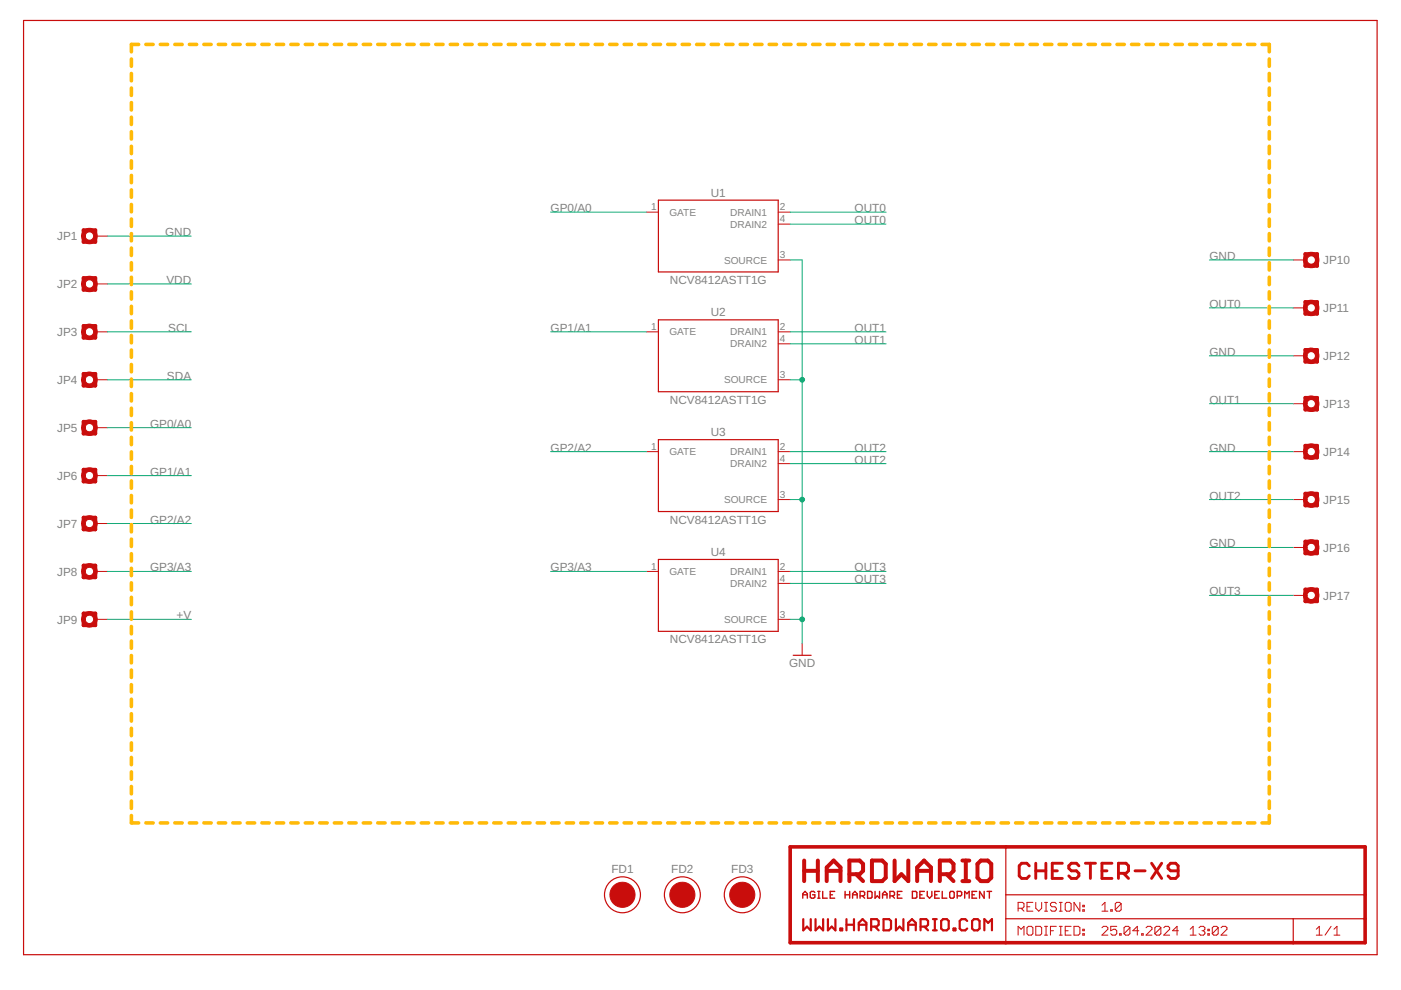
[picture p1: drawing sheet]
<svg xmlns="http://www.w3.org/2000/svg" width="297mm" height="210mm" viewBox="0 0 297 210" stroke-linecap="round" stroke-linejoin="round" font-family="sans-serif">
<g fill="none" stroke="#c90d0c" stroke-width=".61">
<path d="M218.2 183.6l-.5-.6h-1.1l-.5 .6v2.1l.5 .5h1.1l.5-.5M219.6 183v3.2M219.6 184.6h2.1M221.7 183v3.2M223.1 184.6h1.1M225.2 183h-2.1v3.2h2.1M228.7 183.6l-.5-.6h-1.1l-.5 .6v.5l.5 .5h1.1l.5 .6v.5l-.5 .5h-1.1l-.5-.5M230.1 183h2.2M231.2 183v3.2M233.6 184.6h1.1M235.8 183h-2.2v3.2h2.2M237.1 185.2h1.6l.6-.6v-1l-.6-.6h-1.6v3.2"/>
<path d="M238.2 185.2l1.1 1M240.6 184.6h2.2M244.2 183l2.1 3.2M246.3 183l-2.1 3.2M249.8 184.6h-1.6l-.6-.5v-.5l.6-.6h1.1l.5 .6v2.1l-.5 .5h-1.1l-.6-.5"/>
</g>
<g fill="none" stroke="#c90d0c" stroke-width=".21">
<path d="M20.2 50.1h2.6M137.1 45h2.5M165 55.1h2.5M165 45h2.5M165 47.5h2.5M274.2 55.1h2.5M20.2 60.2h2.6M20.2 70.4h2.6M137.1 70.4h2.5M165 70.4h2.5M165 72.9h2.5M274.2 75.4h2.5"/>
<path d="M274.2 65.3h2.5M20.2 90.7h2.6M20.2 80.5h2.6M137.1 95.8h2.5M165 80.5h2.5M165 95.8h2.5M165 98.3h2.5M274.2 95.8h2.5M274.2 85.6h2.5M20.2 100.8h2.6M20.2 111h2.6M165 105.9h2.5"/>
<path d="M274.2 116.1h2.5M274.2 105.9h2.5M20.2 121.2h2.6M20.2 131.3h2.6M137.1 121.2h2.5M165 121.2h2.5M165 131.3h2.5M165 123.7h2.5M170.1 136.4v2.5M274.2 126.2h2.5M215.9 192.6h.9l.3-.3v-.7l-.3-.3h-.9v1.9M215.9 198.3v-1.9l.6 .6 .6-.6v1.9"/>
<path d="M216.5 192.6l.6 .6M217.7 196.7l.3-.3h.7l.3 .3v1.3l-.3 .3h-.7l-.3-.3zM217.7 192.3h.7M219 191.3h-1.3v1.9h1.3M219.6 196.4h.9l.4 .3v1.3l-.4 .3h-.9zM219.6 191.3v1.3l.6 .6 .7-.6v-1.3M221.5 198.3h.6M221.5 196.4h.6M221.5 193.2h.6M221.5 191.3h.6M221.8 191.3v1.9M221.8 196.4v1.9"/>
<path d="M222.7 197.3h.7M224 196.4h-1.3v1.9M224 191.6l-.3-.3h-.7l-.3 .3v.3l.3 .4h.7l.3 .3v.3l-.3 .3h-.7l-.3-.3M224.6 198.3h.6M224.6 196.4h.6M224.6 193.2h.6M224.6 191.3h.6M224.9 191.3v1.9M224.9 196.4v1.9M225.8 197.3h.7M225.8 191.6l.3-.3h.7l.3 .3v1.3l-.3 .3h-.7l-.3-.3zM227.1 196.4h-1.3v1.9h1.3"/>
<path d="M227.7 196.4h.9l.4 .3v1.3l-.4 .3h-.9zM229 191.3v1.9l-1.3-1.9v1.9M229.6 198h.3v.3h-.3zM229.6 197h.3v.3h-.3zM229.6 192.9h.3v.3h-.3zM229.6 191.9h.3v.4h-.3zM233.6 196.7l.4-.3h.6l.3 .3v.3l-1.3 1.3h1.3M233.6 191.9l.7-.6v1.9M233.6 193.2h1.3M235.5 192.9h.3v.3h-.3zM236.8 196.4h-1.3v.9l.6-.3h.4l.3 .3v.7l-.3 .3h-.7l-.3-.3M237.4 198h.3v.3h-.3z"/>
<path d="M237.7 191.6v1.3l-.3 .3h-.7l-.2-.3M237.7 191.6l-.3-.3h-.7l-.2 .3v1.3M237.7 191.6l-1.2 1.3M239.6 196.7v1.3l-.4 .3h-.6l-.3-.3M239.6 196.7l-.4-.3h-.6l-.3 .3v1.3M239.6 196.7l-1.3 1.3M241.4 197.3h-1.2l.9-.9v1.9M242.1 198h.3v.3h-.3zM243 196.7l.3-.3h.6l.3 .3v.3l-1.2 1.3h1.2M246.1 196.7v1.3l-.3 .3h-.6l-.3-.3M246.1 196.7l-.3-.3h-.6l-.3 .3v1.3M246.1 196.7l-1.2 1.3"/>
<path d="M246.7 196.7l.4-.3h.6l.3 .3v.3l-1.3 1.3h1.3M249.9 197.3h-1.3l1-.9v1.9M252.3 198.3h1.3M252.3 197l.7-.6v1.9M254.2 196.7l.3-.3h.7l.3 .3v.3l-.3 .3M254.8 197.3h.4M255.2 197.3l.3 .4v.3l-.3 .3h-.7l-.3-.3M256.1 198h.3v.3h-.3zM256.1 197h.3v.3h-.3zM258.3 196.7v1.3l-.3 .3h-.7l-.3-.3M258.3 196.7l-.3-.3h-.7l-.3 .3v1.3M258.3 196.7l-1.3 1.3"/>
<path d="M258.9 196.7l.3-.3h.6l.3 .3v.3l-1.2 1.3h1.2M279.1 198.3h1.2M279.1 197l.6-.6v1.9M282.2 196.4l-1.3 1.9M282.8 198.3h1.3M282.8 197l.7-.6v1.9"/>
</g>
<g fill="none" stroke="#c90d0c" stroke-width=".76">
<path d="M17.7 58.9h2.5v2.6h-2.5zM17.7 48.8h2.5v2.5h-2.5zM276.7 53.8h2.6v2.6h-2.6zM17.7 69.1h2.5v2.5h-2.5zM17.7 79.2h2.5v2.6h-2.5zM276.7 64h2.6v2.5h-2.6zM276.7 74.2h2.6v2.5h-2.6zM17.7 89.4h2.5v2.5h-2.5zM17.7 99.6h2.5v2.5h-2.5zM276.7 84.3h2.6v2.6h-2.6zM276.7 94.5h2.6v2.5h-2.6zM17.7 109.7h2.5v2.6h-2.5z"/>
<path d="M17.7 119.9h2.5v2.5h-2.5zM276.7 104.6h2.6v2.6h-2.6zM276.7 114.8h2.6v2.5h-2.6zM17.7 130h2.5v2.6h-2.5zM276.7 125h2.6v2.5h-2.6zM167.5 179.6h121.9v20.3h-121.9z"/>
</g>
<g fill="none" stroke="#c90d0c" stroke-width=".25">
<path d="M5 4.3h287v198.1h-287zM139.6 42.4h25.4v15.3h-25.4zM139.6 67.8h25.4v15.3h-25.4zM139.6 93.2h25.4v15.3h-25.4zM139.6 118.6h25.4v15.3h-25.4zM168.2 138.9h3.8M213.3 179.6v20.3M213.3 189.7h76.1M213.3 194.8h76.1M274.2 194.8v5.1"/>
<circle cx="132" cy="189.7" r="3.8"/>
<circle cx="144.7" cy="189.7" r="3.8"/>
<circle cx="157.4" cy="189.7" r="3.8"/>
</g>
<g fill="none" stroke="#c90d0c" stroke-width=".85">
<path d="M170.5 182.5v4.3M170.5 184.6h2.9M173.4 182.5v4.3M175.3 184.6h2.9M175.3 186.8v-2.9l1.4-1.4 1.5 1.4v2.9M180.1 185.4h2.2l.7-.8v-1.4l-.7-.7h-2.2v4.3M181.5 185.4l1.5 1.4M184.9 182.5h2.1l.8 .7v2.9l-.8 .7h-2.1zM189.7 182.5v4.3l1.4-1.4 1.5 1.4v-4.3M194.5 184.6h2.9M194.5 186.8v-2.9l1.4-1.4 1.5 1.4v2.9M199.3 185.4h2.1l.8-.8v-1.4l-.8-.7h-2.1v4.3"/>
<path d="M200.7 185.4l1.5 1.4M204 182.5h1.5M204 186.8h1.5M204.8 182.5v4.3M208 182.5h1.4l.8 .7v2.9l-.8 .7h-1.4l-.8-.7v-2.9z"/>
</g>
<g fill="none" stroke="#c90d0c" stroke-width=".3">
<path d="M170.2 190.4v-.9l.5-.5 .5 .5v.9M170.2 189.7h1M172.8 189.2l-.3-.2h-.5l-.2 .2v1l.2 .2h.5l.3-.2v-.5h-.5M173.4 189h.5M173.4 190.4h.5M173.6 189v1.4M174.4 189v1.4h1M176 189.7h.5M177 189h-1v1.4h1M179.2 189.7h.9M179.2 189v1.4M180.1 189v1.4"/>
<path d="M180.8 189.7h.9M180.8 190.4v-.9l.5-.5 .4 .5v.9M182.4 189.9h.7l.2-.2v-.5l-.2-.2h-.7v1.4M182.8 189.9l.5 .5M183.9 189h.8l.2 .2v1l-.2 .2h-.8zM185.5 189v1.4l.5-.5 .5 .5v-1.4M187.1 189.7h1M187.1 190.4v-.9l.5-.5 .5 .5v.9M188.7 189.9h.7l.3-.2v-.5l-.3-.2h-.7v1.4M189.2 189.9l.5 .5M190.3 189.7h.5M191.2 189h-.9v1.4h.9"/>
<path d="M193.4 189h.8l.2 .2v1l-.2 .2h-.8zM195 189.7h.5M196 189h-1v1.4h1M196.6 189v.9l.5 .5 .5-.5v-.9M198.2 189.7h.5M199.2 189h-1v1.4h1M199.8 189v1.4h.9M201.6 189h.5l.2 .2v1l-.2 .2h-.5l-.2-.2v-1zM202.9 189.9h.8l.2-.2v-.5l-.2-.2h-.8v1.4M204.5 190.4v-1.4l.5 .5 .5-.5v1.4M206.1 189.7h.5M207.1 189h-1v1.4h1"/>
<path d="M208.7 189v1.4l-1-1.4v1.4M209.3 189h.9M209.8 189v1.4"/>
</g>
<g fill="none" stroke="#c90d0c" stroke-width=".47">
<path d="M170.3 194.9v2.4l.8-.8 .8 .8v-2.4M172.9 194.9v2.4l.8-.8 .8 .8v-2.4M175.5 194.9v2.4l.8-.8 .8 .8v-2.4M178.2 196.9h.4v.4h-.4zM179.5 194.9v2.4M179.5 196.1h1.6M181.1 194.9v2.4M182.1 196.1h1.6M182.1 197.3v-1.6l.8-.8 .8 .8v1.6M184.7 196.5h1.2l.4-.4v-.8l-.4-.4h-1.2v2.4M185.5 196.5l.8 .8M187.3 194.9h1.2l.4 .4v1.6l-.4 .4h-1.2z"/>
<path d="M189.9 194.9v2.4l.8-.8 .8 .8v-2.4M192.6 196.1h1.6M192.6 197.3v-1.6l.8-.8 .8 .8v1.6M195.2 196.5h1.2l.4-.4v-.8l-.4-.4h-1.2v2.4M196 196.5l.8 .8M197.8 197.3h.8M197.8 194.9h.8M198.2 194.9v2.4M199.5 195.3l.4-.4h.8l.4 .4v1.6l-.4 .4h-.8l-.4-.4zM202.2 196.9h.4v.4h-.4zM205.1 195.3l-.4-.4h-.8l-.4 .4v1.6l.4 .4h.8l.4-.4M206.1 195.3l.4-.4h.8l.4 .4v1.6l-.4 .4h-.8l-.4-.4z"/>
<path d="M208.7 197.3v-2.4l.8 .8 .8-.8v2.4"/>
</g>
<g fill="#c90d0c" stroke="#c90d0c" stroke-width=".21">
<path d="M17.8 59.1a1.65 1.65 0 0 1 2.6 .2 1.65 1.65 0 0 1-1 2.5 1.65 1.65 0 0 1-2.1-1.6h.8a.9 .9 0 0 1 1.3-.8 .9 .9 0 0 1 .1 1.5 .9 .9 0 0 1-1.4-.5v-.2h-.8l.1-.4z" fill-rule="evenodd"/>
<path d="M17.8 89.6a1.65 1.65 0 0 1 2.6 .2 1.65 1.65 0 0 1-1 2.5 1.65 1.65 0 0 1-2.1-1.6h.8a.9 .9 0 0 1 1.3-.8 .9 .9 0 0 1 .1 1.5 .9 .9 0 0 1-1.4-.5v-.2h-.8l.1-.4z" fill-rule="evenodd"/>
<path d="M17.8 99.7a1.65 1.65 0 0 1 2.6 .3 1.65 1.65 0 0 1-1 2.4 1.65 1.65 0 0 1-2.1-1.6h.8a.89 .89 0 0 1 1.3-.7 .89 .89 0 0 1 .1 1.5 .89 .89 0 0 1-1.4-.6v-.2h-.8l.1-.4z" fill-rule="evenodd"/>
<path d="M17.8 109.9a1.65 1.65 0 0 1 2.6 .2 1.65 1.65 0 0 1-1 2.5 1.65 1.65 0 0 1-2.1-1.6h.8a.89 .89 0 0 1 1.3-.8 .89 .89 0 0 1 .1 1.5 .89 .89 0 0 1-1.4-.5v-.2h-.8l.1-.4z" fill-rule="evenodd"/>
<path d="M17.8 120a1.65 1.65 0 0 1 2.6 .3 1.65 1.65 0 0 1-1 2.4 1.65 1.65 0 0 1-2.1-1.5h.8a.89 .89 0 0 1 1.3-.8 .89 .89 0 0 1 .1 1.5 .89 .89 0 0 1-1.4-.5v-.2h-.8l.1-.5z" fill-rule="evenodd"/>
<path d="M17.8 48.9a1.65 1.65 0 0 1 2.6 .3 1.65 1.65 0 0 1-1 2.4 1.65 1.65 0 0 1-2.1-1.5h.8a.89 .89 0 0 1 1.3-.8 .89 .89 0 0 1 .1 1.5 .89 .89 0 0 1-1.4-.5v-.2h-.8l.1-.5z" fill-rule="evenodd"/>
<path d="M17.8 79.4a1.65 1.65 0 0 1 2.6 .3 1.65 1.65 0 0 1-1 2.4 1.65 1.65 0 0 1-2.1-1.6h.8a.9 .9 0 0 1 1.3-.7 .9 .9 0 0 1 .1 1.5 .9 .9 0 0 1-1.4-.5v-.3h-.8l.1-.4z" fill-rule="evenodd"/>
<path d="M17.8 69.2a1.65 1.65 0 0 1 2.6 .3 1.65 1.65 0 0 1-1 2.4 1.65 1.65 0 0 1-2.1-1.5h.8a.9 .9 0 0 1 1.3-.8 .9 .9 0 0 1 .1 1.5 .9 .9 0 0 1-1.4-.5v-.2h-.8l.1-.4z" fill-rule="evenodd"/>
<path d="M276.8 125.1a1.66 1.66 0 0 1 2.6 .3 1.66 1.66 0 0 1-.9 2.4 1.66 1.66 0 0 1-2.1-1.6h.7a.89 .89 0 0 1 1.3-.7 .89 .89 0 0 1 .2 1.5 .89 .89 0 0 1-1.5-.6v-.2h-.7z" fill-rule="evenodd"/>
<path d="M276.8 114.9a1.66 1.66 0 0 1 2.6 .3 1.66 1.66 0 0 1-.9 2.5 1.66 1.66 0 0 1-2.1-1.6h.7a.89 .89 0 0 1 1.3-.8 .89 .89 0 0 1 .2 1.5 .89 .89 0 0 1-1.5-.5v-.2h-.7z" fill-rule="evenodd"/>
<path d="M276.8 104.8a1.66 1.66 0 0 1 2.6 .3 1.66 1.66 0 0 1-.9 2.4 1.66 1.66 0 0 1-2.1-1.6h.7a.89 .89 0 0 1 1.3-.8 .89 .89 0 0 1 .2 1.5 .89 .89 0 0 1-1.5-.5v-.2h-.7z" fill-rule="evenodd"/>
<path d="M276.8 94.6a1.66 1.66 0 0 1 2.6 .3 1.66 1.66 0 0 1-.9 2.5 1.66 1.66 0 0 1-2.1-1.6h.7a.89 .89 0 0 1 1.3-.8 .89 .89 0 0 1 .2 1.5 .89 .89 0 0 1-1.5-.5v-.2h-.7z" fill-rule="evenodd"/>
<path d="M276.8 84.5a1.66 1.66 0 0 1 2.6 .2 1.66 1.66 0 0 1-.9 2.5 1.66 1.66 0 0 1-2.1-1.6h.7a.9 .9 0 0 1 1.3-.8 .9 .9 0 0 1 .2 1.5 .9 .9 0 0 1-1.5-.5v-.2h-.7z" fill-rule="evenodd"/>
<path d="M276.8 74.3a1.66 1.66 0 0 1 2.6 .3 1.66 1.66 0 0 1-.9 2.4 1.66 1.66 0 0 1-2.1-1.6h.7a.9 .9 0 0 1 1.3-.7 .9 .9 0 0 1 .2 1.5 .9 .9 0 0 1-1.5-.5v-.3h-.7z" fill-rule="evenodd"/>
<path d="M276.8 64.2a1.66 1.66 0 0 1 2.6 .2 1.66 1.66 0 0 1-.9 2.5 1.66 1.66 0 0 1-2.1-1.6h.7a.9 .9 0 0 1 1.3-.8 .9 .9 0 0 1 .2 1.5 .9 .9 0 0 1-1.5-.5v-.2h-.7z" fill-rule="evenodd"/>
<path d="M276.8 54a1.66 1.66 0 0 1 2.6 .3 1.66 1.66 0 0 1-.9 2.4 1.66 1.66 0 0 1-2.1-1.6h.7a.9 .9 0 0 1 1.3-.7 .9 .9 0 0 1 .2 1.5 .9 .9 0 0 1-1.5-.5v-.3h-.7z" fill-rule="evenodd"/>
<path d="M17.8 130.2a1.65 1.65 0 0 1 2.6 .2 1.65 1.65 0 0 1-1 2.5 1.65 1.65 0 0 1-2.1-1.6h.8a.89 .89 0 0 1 1.3-.8 .89 .89 0 0 1 .1 1.5 .89 .89 0 0 1-1.4-.5v-.2h-.8l.1-.4z" fill-rule="evenodd"/>
<circle cx="132" cy="189.7" r="2.67"/>
<circle cx="144.7" cy="189.7" r="2.67"/>
<circle cx="157.4" cy="189.7" r="2.67"/>
</g>
<g fill="none" stroke="#0dab76" stroke-width=".21">
<path d="M22.8 50.1h17.8M116.7 45h20.4M167.5 55.1h2.6v81.3M167.5 45h20.4M167.5 47.5h20.4M256.4 55.1h17.8M22.8 60.2h17.8M22.8 70.4h17.8M116.7 70.4h20.4M167.5 70.4h20.4M167.5 72.9h20.4M256.4 75.4h17.8"/>
<path d="M256.4 65.3h17.8M22.8 80.5h17.8M22.8 90.7h17.8M116.7 95.8h20.4M167.5 80.5h2.6M167.5 95.8h20.4M167.5 98.3h20.4M256.4 95.8h17.8M256.4 85.6h17.8M22.8 100.8h17.8M22.8 111h17.8M167.5 105.9h2.6"/>
<path d="M256.4 116.1h17.8M256.4 105.9h17.8M22.8 131.3h17.8M22.8 121.2h17.8M116.7 121.2h20.4M167.5 131.3h2.6M167.5 121.2h20.4M167.5 123.7h20.4M256.4 126.2h17.8"/>
</g>
<g fill="#0dab76" stroke="#0dab76" stroke-width=".21">
<circle cx="170.1" cy="131.3" r=".51"/>
<circle cx="170.1" cy="105.9" r=".51"/>
<circle cx="170.1" cy="80.5" r=".51"/>
</g>
<g fill="none" stroke="#ffba08" stroke-width=".76">
<path d="M27.9 12.5v1.6M27.9 15.6v1.5M27.9 18.7v1.5M29.4 9.4h-1.5v1.6M30.9 9.4h1.6M34 9.4h1.5M37.1 9.4h1.5M40.2 9.4h1.5M43.2 9.4h1.6M46.3 9.4h1.5M49.4 9.4h1.5M52.4 9.4h1.6"/>
<path d="M55.5 9.4h1.6M58.6 9.4h1.5M61.7 9.4h1.5M64.7 9.4h1.6M67.8 9.4h1.6M70.9 9.4h1.5M74 9.4h1.5M77 9.4h1.6M80.1 9.4h1.5M83.2 9.4h1.5M86.3 9.4h1.5M89.3 9.4h1.6"/>
<path d="M92.4 9.4h1.5M95.5 9.4h1.5M98.5 9.4h1.6M101.6 9.4h1.6M104.7 9.4h1.5M107.8 9.4h1.5M110.8 9.4h1.6M113.9 9.4h1.5M117 9.4h1.5M120.1 9.4h1.5M123.1 9.4h1.6M126.2 9.4h1.5"/>
<path d="M129.3 9.4h1.5M132.3 9.4h1.6M135.4 9.4h1.6M138.5 9.4h1.5M141.6 9.4h1.5M144.6 9.4h1.6M147.7 9.4h1.6M150.8 9.4h1.5M153.9 9.4h1.5M156.9 9.4h1.6M160 9.4h1.5M163.1 9.4h1.5"/>
<path d="M166.2 9.4h1.5M169.2 9.4h1.6M172.3 9.4h1.5M175.4 9.4h1.5M178.4 9.4h1.6M181.5 9.4h1.6M184.6 9.4h1.5M187.7 9.4h1.5M190.7 9.4h1.6M193.8 9.4h1.6M196.9 9.4h1.5M200 9.4h1.5"/>
<path d="M203 9.4h1.6M206.1 9.4h1.5M209.2 9.4h1.5M212.2 9.4h1.6M215.3 9.4h1.6M218.4 9.4h1.5M221.5 9.4h1.5M224.5 9.4h1.6M227.6 9.4h1.6M230.7 9.4h1.5M233.8 9.4h1.5M236.8 9.4h1.6"/>
<path d="M239.9 9.4h1.5M243 9.4h1.5M246.1 9.4h1.5M249.1 9.4h1.6M252.2 9.4h1.5M255.3 9.4h1.5M258.3 9.4h1.6M261.4 9.4h1.6M264.5 9.4h1.5M267.6 9.4h1.5v1.6M269.1 12.5v1.6M269.1 15.6v1.5"/>
<path d="M269.1 18.7v1.5M27.9 21.8v1.5M27.9 24.8v1.6M27.9 27.9v1.6M27.9 31v1.6M27.9 34.1v1.6M27.9 37.2v1.5M269.1 21.8v1.5M269.1 24.8v1.6M269.1 27.9v1.6M269.1 31v1.6M269.1 34.1v1.6"/>
<path d="M269.1 37.2v1.5M27.9 40.3v1.5M27.9 43.3v1.6M27.9 46.4v1.6M27.9 49.5v1.6M27.9 52.6v1.6M27.9 55.7v1.6M27.9 58.8v1.5M269.1 40.3v1.5M269.1 43.3v1.6M269.1 46.4v1.6M269.1 49.5v1.6"/>
<path d="M269.1 52.6v1.6M269.1 55.7v1.6M269.1 58.8v1.5M27.9 61.9v1.5M27.9 64.9v1.6M27.9 68v1.6M27.9 71.1v1.6M27.9 74.2v1.6M27.9 77.3v1.5M269.1 61.9v1.5M269.1 64.9v1.6M269.1 68v1.6"/>
<path d="M269.1 71.1v1.6M269.1 74.2v1.6M269.1 77.3v1.5M27.9 80.4v1.5M27.9 83.5v1.5M27.9 86.6v1.5M27.9 89.6v1.6M27.9 92.7v1.6M27.9 95.8v1.6M27.9 98.9v1.5M269.1 80.4v1.5M269.1 83.5v1.5"/>
<path d="M269.1 86.6v1.5M269.1 89.6v1.6M269.1 92.7v1.6M269.1 95.8v1.6M269.1 98.9v1.5M27.9 102v1.5M27.9 105.1v1.5M27.9 108.1v1.6M27.9 111.2v1.6M27.9 114.3v1.6M27.9 117.4v1.6M269.1 102v1.5"/>
<path d="M269.1 105.1v1.5M269.1 108.1v1.6M269.1 111.2v1.6M269.1 114.3v1.6M269.1 117.4v1.6M27.9 120.5v1.5M27.9 123.6v1.5M27.9 126.6v1.6M27.9 129.7v1.6M27.9 132.8v1.6M27.9 135.9v1.6M27.9 139v1.5"/>
<path d="M269.1 120.5v1.5M269.1 123.6v1.5M269.1 126.6v1.6M269.1 129.7v1.6M269.1 132.8v1.6M269.1 135.9v1.6M269.1 139v1.5M27.9 142.1v1.5M27.9 145.2v1.5M27.9 148.3v1.5M27.9 151.3v1.6M27.9 154.4v1.6"/>
<path d="M27.9 157.5v1.6M269.1 142.1v1.5M269.1 145.2v1.5M269.1 148.3v1.5M269.1 151.3v1.6M269.1 154.4v1.6M269.1 157.5v1.6M27.9 172.9v1.6h1.5M27.9 160.6v1.5M27.9 163.7v1.5M27.9 166.8v1.5M27.9 169.8v1.6"/>
<path d="M30.9 174.5h1.6M34 174.5h1.5M37.1 174.5h1.5M40.2 174.5h1.5M43.2 174.5h1.6M46.3 174.5h1.5M49.4 174.5h1.5M52.4 174.5h1.6M55.5 174.5h1.6M58.6 174.5h1.5M61.7 174.5h1.5M64.7 174.5h1.6"/>
<path d="M67.8 174.5h1.6M70.9 174.5h1.5M74 174.5h1.5M77 174.5h1.6M80.1 174.5h1.5M83.2 174.5h1.5M86.3 174.5h1.5M89.3 174.5h1.6M92.4 174.5h1.5M95.5 174.5h1.5M98.5 174.5h1.6M101.6 174.5h1.6"/>
<path d="M104.7 174.5h1.5M107.8 174.5h1.5M110.8 174.5h1.6M113.9 174.5h1.5M117 174.5h1.5M120.1 174.5h1.5M123.1 174.5h1.6M126.2 174.5h1.5M129.3 174.5h1.5M132.3 174.5h1.6M135.4 174.5h1.6M138.5 174.5h1.5"/>
<path d="M141.6 174.5h1.5M144.6 174.5h1.6M147.7 174.5h1.6M150.8 174.5h1.5M153.9 174.5h1.5M156.9 174.5h1.6M160 174.5h1.5M163.1 174.5h1.5M166.2 174.5h1.5M169.2 174.5h1.6M172.3 174.5h1.5M175.4 174.5h1.5"/>
<path d="M178.4 174.5h1.6M181.5 174.5h1.6M184.6 174.5h1.5M187.7 174.5h1.5M190.7 174.5h1.6M193.8 174.5h1.6M196.9 174.5h1.5M200 174.5h1.5M203 174.5h1.6M206.1 174.5h1.5M209.2 174.5h1.5M212.2 174.5h1.6"/>
<path d="M215.3 174.5h1.6M218.4 174.5h1.5M221.5 174.5h1.5M224.5 174.5h1.6M227.6 174.5h1.6M230.7 174.5h1.5M233.8 174.5h1.5M236.8 174.5h1.6M239.9 174.5h1.5M243 174.5h1.5M246.1 174.5h1.5M249.1 174.5h1.6"/>
<path d="M252.2 174.5h1.5M255.3 174.5h1.5M258.3 174.5h1.6M261.4 174.5h1.6M264.5 174.5h1.5M269.1 160.6v1.5M269.1 163.7v1.5M269.1 166.8v1.5M269.1 169.8v1.6M269.1 172.9v1.6h-1.5"/>
</g>
<g font-size="2.5" fill="#808080">
<text x="150.7" y="41.7">U1</text>
<text x="116.7" y="45">GP0/A0</text>
<text x="181.2" y="45">OUT0</text>
<text x="181.2" y="47.5">OUT0</text>
<text x="12.1" y="50.9">JP1</text>
<text x="35" y="50">GND</text>
<text x="256.4" y="55.1">GND</text>
<text x="280.5" y="56">JP10</text>
<text x="12.1" y="61.1">JP2</text>
<text x="35.3" y="60.2">VDD</text>
<text x="142" y="60.2">NCV8412ASTT1G</text>
<text x="256.4" y="65.3">OUT0</text>
<text x="12.1" y="71.3">JP3</text>
<text x="35.7" y="70.4">SCL</text>
<text x="116.7" y="70.4">GP1/A1</text>
<text x="150.7" y="67.1">U2</text>
<text x="181.2" y="70.4">OUT1</text>
<text x="280.5" y="66.2">JP11</text>
<text x="181.2" y="72.9">OUT1</text>
<text x="256.4" y="75.4">GND</text>
<text x="280.5" y="76.3">JP12</text>
<text x="12.1" y="81.4">JP4</text>
<text x="35.4" y="80.5">SDA</text>
<text x="142" y="85.6">NCV8412ASTT1G</text>
<text x="256.4" y="85.6">OUT1</text>
<text x="280.5" y="86.5">JP13</text>
<text x="12.1" y="91.6">JP5</text>
<text x="31.8" y="90.7">GP0/A0</text>
<text x="116.7" y="95.8">GP2/A2</text>
<text x="150.7" y="92.5">U3</text>
<text x="181.2" y="95.8">OUT2</text>
<text x="256.4" y="95.8">GND</text>
<text x="12.1" y="101.7">JP6</text>
<text x="31.8" y="100.8">GP1/A1</text>
<text x="181.2" y="98.3">OUT2</text>
<text x="280.5" y="96.6">JP14</text>
<text x="256.4" y="105.9">OUT2</text>
<text x="280.5" y="106.8">JP15</text>
<text x="12.1" y="111.9">JP7</text>
<text x="31.8" y="111">GP2/A2</text>
<text x="142" y="111">NCV8412ASTT1G</text>
<text x="150.7" y="117.9">U4</text>
<text x="256.4" y="116.1">GND</text>
<text x="280.5" y="117">JP16</text>
<text x="12.1" y="122">JP8</text>
<text x="31.8" y="121.2">GP3/A3</text>
<text x="116.7" y="121.2">GP3/A3</text>
<text x="181.2" y="121.2">OUT3</text>
<text x="181.2" y="123.7">OUT3</text>
<text x="37.4" y="131.3">+V</text>
<text x="256.4" y="126.2">OUT3</text>
<text x="280.5" y="127.1">JP17</text>
<text x="12.1" y="132.2">JP9</text>
<text x="142" y="136.4">NCV8412ASTT1G</text>
<text x="167.3" y="141.5">GND</text>
<text x="129.6" y="185.1">FD1</text>
<text x="142.3" y="185.1">FD2</text>
<text x="155" y="185.1">FD3</text>
</g>
<g font-size="2.1" fill="#808080">
<text x="138.1" y="44.6">1</text>
<text x="141.9" y="45.7">GATE</text>
<text x="154.8" y="45.7">DRAIN1</text>
<text x="165.3" y="44.6">2</text>
<text x="165.3" y="47.2">4</text>
<text x="154.8" y="48.3">DRAIN2</text>
<text x="153.5" y="55.9">SOURCE</text>
<text x="165.3" y="54.8">3</text>
<text x="138.1" y="70">1</text>
<text x="141.9" y="71.1">GATE</text>
<text x="154.8" y="71.1">DRAIN1</text>
<text x="165.3" y="70">2</text>
<text x="154.8" y="73.7">DRAIN2</text>
<text x="165.3" y="72.5">4</text>
<text x="153.5" y="81.3">SOURCE</text>
<text x="165.3" y="80.2">3</text>
<text x="138.1" y="95.4">1</text>
<text x="165.3" y="95.4">2</text>
<text x="141.9" y="96.5">GATE</text>
<text x="154.8" y="96.5">DRAIN1</text>
<text x="154.8" y="99.1">DRAIN2</text>
<text x="165.3" y="97.9">4</text>
<text x="153.5" y="106.7">SOURCE</text>
<text x="165.3" y="105.6">3</text>
<text x="138.1" y="120.8">1</text>
<text x="141.9" y="121.9">GATE</text>
<text x="154.8" y="121.9">DRAIN1</text>
<text x="154.8" y="124.5">DRAIN2</text>
<text x="165.3" y="120.8">2</text>
<text x="165.3" y="123.3">4</text>
<text x="165.3" y="131">3</text>
<text x="153.5" y="132.1">SOURCE</text>
</g>
</svg>
